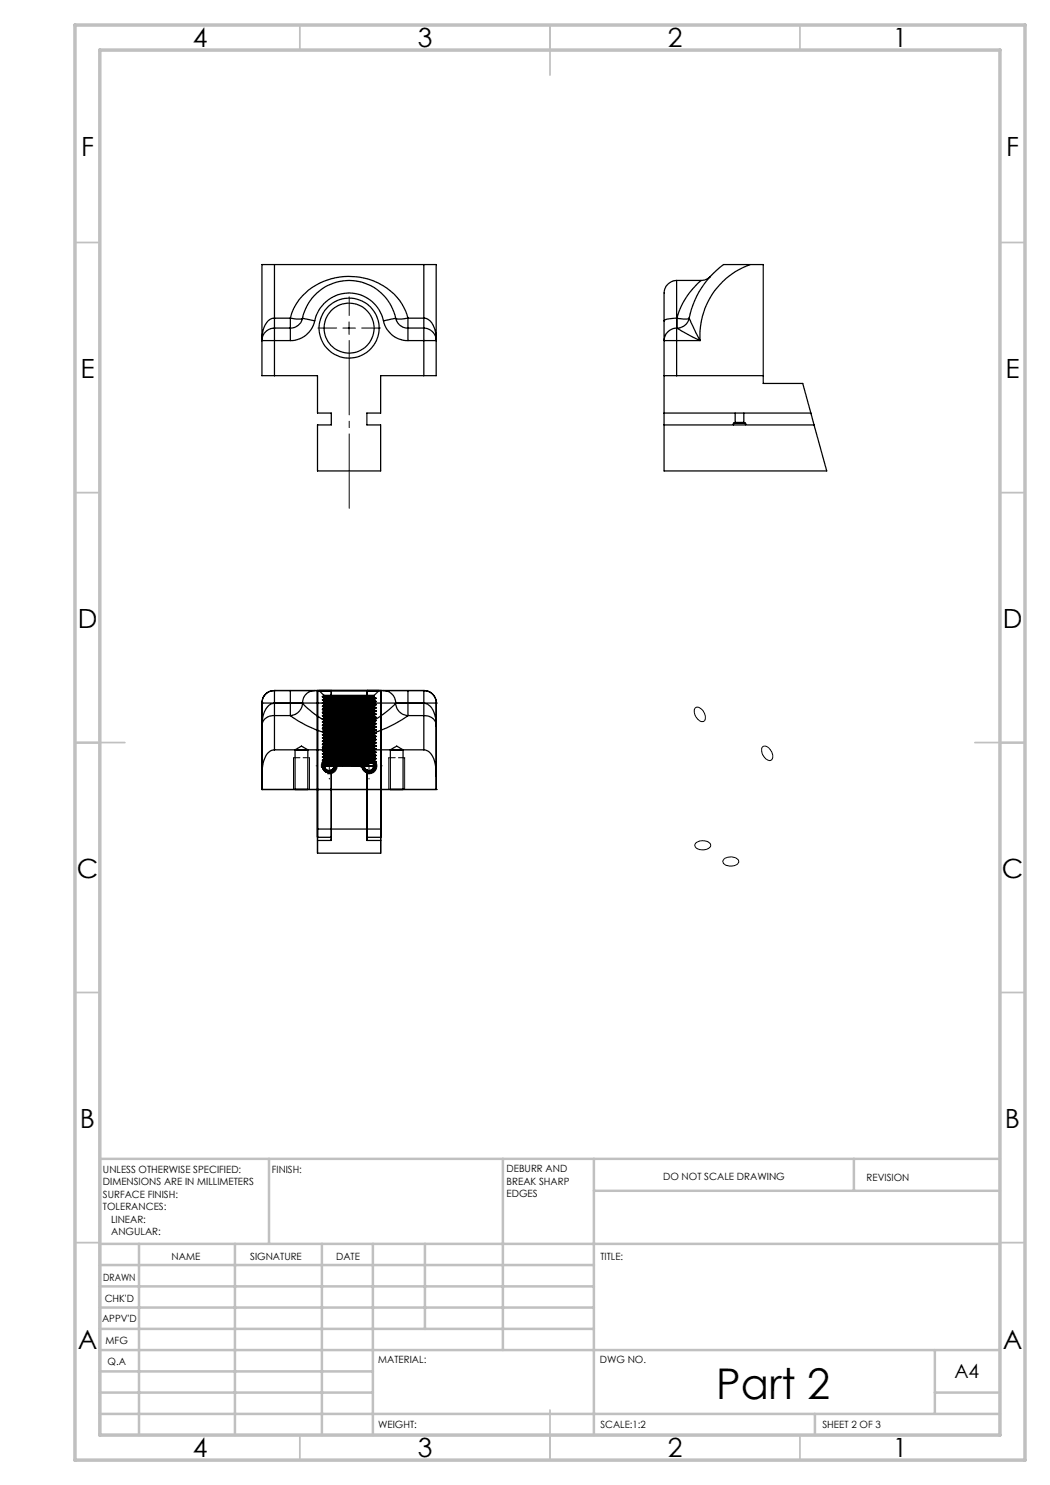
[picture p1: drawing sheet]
<svg xmlns="http://www.w3.org/2000/svg" width="210mm" height="297mm" viewBox="0 0 210 297" stroke-linecap="round" stroke-linejoin="round" font-family="sans-serif">
<g fill="none" stroke="#000" stroke-width=".2">
<path d="M68.6 65.6h2.5M69.8 64.4v2.5M58.7 151.5v6.4M61.9 151.5v6.4M64.3 153.6a1.59 1.59 0 0 1 1.4-2 1.59 1.59 0 0 1 1.7 1.7 1.59 1.59 0 0 1-2 1.4M64.6 153.2h2.5M65.9 151.9v2.5M72.2 153.6a1.59 1.59 0 0 1 1.4-2 1.59 1.59 0 0 1 1.8 1.7 1.59 1.59 0 0 1-2 1.4M72.5 153.2h2.5M73.8 151.9v2.5M77.8 151.5v6.4M80.9 151.5v6.4"/>
<path d="M139.1 141.6a1.48 1.48 0 0 1 1.8 1.2l.2 .5a.78 .78 0 0 1-.4 1 .78 .78 0 0 1-1-.4 1.95 1.95 0 0 1-.6-2.3zM152.5 149.4a1.39 1.39 0 0 1 1.8 1l.3 .6a.81 .81 0 0 1-.4 1.1 .81 .81 0 0 1-1.1-.4 2 2 0 0 1-.6-2.3zM139.2 168.6a2.04 2.04 0 0 1 2.9 .4 1.49 1.49 0 0 1-2 .9l-1-.4a.64 .64 0 0 1 .1-.9zM144.8 171.8a2.04 2.04 0 0 1 2.9 .4 1.59 1.59 0 0 1-2.1 .9l-.5-.1a.71 .71 0 0 1-.3-1.2z"/>
</g>
<path d="M67.3 65.6h-3.7M69.8 63.1v-3.7M72.3 65.6h3.8M63.4 153.2h-.2M65.9 150.7v-.2M65.9 155.7v.1M68.4 153.2h.1M71.3 153.2h-.1M73.8 150.7v-.2M73.8 155.7v.1M76.3 153.2h.1" fill="none" stroke="#000" stroke-width=".2" stroke-dasharray="15.2 1.3 1.3 1.3"/>
<path d="M69.8 68.1v33.6" fill="none" stroke="#000" stroke-width=".2" stroke-dasharray="15.2 1.3 1.3 1.3" stroke-dashoffset=".4"/>
<g fill="none" stroke="#c0c0c0" stroke-width=".35">
<path d="M60 5v5M110 5v10M160 5v5M15 48.5h5M200 48.5h5M15 98.5h5M200 98.5h5M15 148.5h10M195 148.5h10M15 198.5h5M200 198.5h5M15 248.5h5"/>
<path d="M200 248.5h5M60 287v5M110 282v10M160 287v5"/>
</g>
<g fill="none" stroke="#c0c0c0" stroke-width=".5">
<path d="M53.8 231.8v17M100.6 231.8v38.2M118.8 231.8v55.2M118.8 238.2h81.2M170.8 231.8v6.4M200 231.8h-180v55.2M20 248.8h180M20 257.3h98.8M20 253h98.8M27.8 248.8v38.2M47 248.8v38.2M64.4 248.8v38.2"/>
<path d="M74.6 248.8v38.2M85 248.8v17M20 265.8h98.8M20 261.5h98.8M20 278.5h54.6M20 274.3h54.6M20 270h180M187 278.5h13M187 270v12.8M20 282.8h180M163 282.8v4.2"/>
</g>
<path d="M15 5h190v287h-190zM20 10h180v277h-180z" fill="none" stroke="#c0c0c0" stroke-width=".7"/>
<path d="M61.9 151.5h-3.2M80.9 151.5h-3.1" fill="none" stroke="#000" stroke-width=".2" stroke-dasharray="1.3 .6"/>
<g fill="none" stroke="#000" stroke-width=".25">
<path d="M54.9 52.9v10.7M54.9 52.9h-2.5v15.2M54.9 52.9h29.9M84.8 52.9v10.7M84.8 52.9h2.4v15.2M135.3 56.1a2.87 2.87 0 0 0-2.5 3.6v4.5M135.3 56.1v7.5M135.3 56.1h4.9M140.2 56.1l-.3 .2a15.2 15.2 0 0 0-4.5 7.3M140.2 56.1h.1M142 55.3l-1.1 .7-.7 .1M142 55.3h.1"/>
<path d="M150 52.9a15.1 15.1 0 0 0-10 15.2M150 52.9h-5.2a17.2 17.2 0 0 0-7 10.7M150 52.9h2.6v23.8h7.9l1.7 5.9M52.4 68.1h2.5M52.4 68.1v7h2.5M54.9 65.6a2.52 2.52 0 0 0-2.5 2.5M54.9 65.6v2.5M54.9 63.6v2M54.9 63.6a2.32 2.32 0 0 0-2.1 1.9l-.3 1.2-.1 1.4M54.9 75.1h8.6v7.5h2.8v2.4h-2.8v9.2h12.6v-9.2h-2.7v-2.4h2.7v-7.5h8.7M54.9 68.1v7M54.9 68.1h3.2"/>
<path d="M54.9 65.6h3.2M54.9 63.6h3.2M58.1 65.6v2.5M58.1 63.6l1 .2a1.75 1.75 0 0 0 1.4-.2M58.1 63.6a11.7 11.7 0 0 1 11.6-8.3 11.8 11.8 0 0 1 11.9 8.3M58.1 63.6v2M60.5 63.6l2.4 .6M60.5 63.6a9.5 9.5 0 0 1 9.3-7.5 9.5 9.5 0 0 1 9.3 7.5M60.5 63.6a2.45 2.45 0 0 1-2.4 2M62.9 64.2a4.9 4.9 0 0 1-4.8 3.9M62.9 64.2a7 7 0 0 1 6.9-5.6 7 7 0 0 1 6.9 5.6M76.7 64.2a4.9 4.9 0 0 0 4.9 3.9"/>
<path d="M79.1 63.6l-2.4 .6M79.1 63.6a2.45 2.45 0 0 0 2.5 2M79.1 63.6a3.4 3.4 0 0 0 2.5 0M81.6 65.6v2.5M81.6 63.6v2M81.6 68.1h3.2M81.6 65.6h3.2M81.6 63.6h3.2M84.8 65.6v2.5M84.8 68.1h2.4M84.8 65.6a2.52 2.52 0 0 1 2.4 2.5M84.8 63.6v2"/>
<path d="M84.8 63.6a2.33 2.33 0 0 1 2.1 1.9l.2 1 .1 1.6M84.8 68.1v7M87.2 68.1v7h-2.4M132.8 68.1h2.5M132.8 75.1h2.5M132.8 64.2v3.9M132.8 68.1v26.1h32.5l-2.5-9.2M135.3 65.6v2.5M135.3 65.6a2.58 2.58 0 0 0-2.5 2.5M135.3 63.6l-1 .1a1.72 1.72 0 0 0-1.5 .5M135.3 63.6v2M135.3 75.1h17.3"/>
<path d="M135.3 68.1h4.7M135.3 65.6h.1M135.3 63.6h.1M135.3 68.1v7M135.4 65.6l4.6 2.5M135.4 63.6l1 .2a1.75 1.75 0 0 0 1.4-.2M135.4 63.6v2M137.8 63.6l2.2 4.5M137.8 63.6a2.47 2.47 0 0 1-2.4 2M132.8 82.6h29.4M132.8 85h30M146.7 84.7h2.4"/>
<path d="M146.7 84.7v.3M147 84.5h1.8M147 84.5l-.3 .2M147 82.6v1.9M148.8 84.5l.3 .2M148.8 82.6v1.9M149.1 84.7v.3M162.2 82.6l.6 2.4M54.9 138.1a2.46 2.46 0 0 0-2.5 2.5M54.9 138.1v2.5M54.9 138.1h29.9M54.9 138.1h.1"/>
<path d="M62.9 138.1h13.8M62.9 138.1h-4.8v2.5M62.9 138.1a2.46 2.46 0 0 0-2.4 2.5M63.5 138.1v32.5h12.6v-32.5M63.5 138.1h.1M63.8 138.1h12zM63.8 138.1l1 1M64.5 139.9v.1M64.5 139.4l.6 .2 9.7 .3-10 .3 10 .3-10 .4 10 .3-10 .3 10 .3-10 .3 10 .3-10 .4 10 .3-10 .3 10 .3-10 .3 10 .4-10 .3 10 .3-10 .3 10 .3-10 .3 10 .3-10 .4 10 .3-10 .3 10 .3-10 .3 10 .3-10 .4 10 .3-10 .3 10 .3-10 .4 10 .2-10 .4 10 .3-10 .3 10 .3-10 .4 10 .3-10 .3 10 .3-10 .3 8.6 .3M64.5 139.4l10.7 .3-10.7 .3 10.7 .3-10.7 .3 10.7 .4-10.7 .3 10.7 .3-10.7 .3 10.7 .3-10.7 .4 10.7 .3-10.7 .3 10.7 .3-10.7 .3 10.7 .3-10.7 .4 10.7 .3-10.7 .3 10.7 .3-10.7 .3 10.7 .3-10.7 .4 10.7 .3-10.7 .3 10.7 .3-10.7 .3 10.7 .4-10.7 .3 10.7 .3-10.7 .3 10.7 .3-10.7 .3 10.7 .4-10.7 .3 10.7 .3-10.7 .3 10.7 .3-10.7 .3 10.7 .4-10.7 .3 10.7 .3-10.7 .3 9.2 .3M64.5 139.3l10.7 .3-10.7 .3 10.7 .4-10.7 .3 10.7 .3-10.7 .3 10.7 .3-10.7 .3 10.7 .4-10.7 .3 10.7 .3-10.7 .3 10.7 .3-10.7 .4 10.7 .3-10.7 .3 10.7 .3-10.7 .3 10.7 .3-10.7 .4 10.7 .3-10.7 .3 10.7 .3-10.7 .3 10.7 .3-10.7 .4 10.7 .3-10.7 .3 10.7 .3-10.7 .3 10.7 .4-10.7 .3 10.7 .3-10.7 .3 10.7 .3-10.7 .3 10.7 .4-10.7 .3 10.7 .3-10.7 .3 10.7 .3-10.7 .3 9.2 .3M64.5 139.3v.1"/>
<path d="M64.6 139.4l.3 .2M64.8 139.1h10zM64.8 139.1l10 .3-10 .3 10 .3-10 .4 10 .3-10 .3 10 .3-10 .3 10 .4-10 .3 10 .3-10 .3 10 .3-10 .3 10 .4-10 .3 10 .3-10 .3 10 .3-10 .3 10 .4-10 .3 10 .3-10 .3 10 .3-10 .4 10 .3-10 .3 10 .3-10 .3 10 .3-10 .4 10 .3-10 .3 10 .3-10 .3 10 .3-10 .4 10 .3-10 .3 10 .3-10 .3 8.6 .3M64.8 139.1v.6M64.8 139.1l-.3 .2M64.9 139.7l-.3 .3M66.3 138.1v14.2M66.3 138.1h.1M73.4 138.1v14.2M73.4 138.1h.1M75.8 138.1l-1 1v.3l.4 .2-.4 .3 .4 .4-.4 .2 .4 .4-.4 .3 .4 .3-.4 .3 .4 .4-.4 .2 .4 .4-.4 .3 .4 .3-.4 .3 .4 .4-.4 .3 .4 .3-.4 .3 .4 .3-.4 .3 .4 .4-.4 .3 .4 .3-.4 .3 .4 .3-.4 .3 .4 .4-.4 .3 .4 .3-.4 .3 .4 .4-.4 .2 .4 .4-.4 .3 .4 .3-.4 .3 .4 .4-.4 .2 .4 .4-.4 .3 .4 .3-.4 .3v.6M76.1 138.1h.1"/>
<path d="M76.7 138.1h4.9v2.5M76.7 138.1a2.46 2.46 0 0 1 2.4 2.5M84.8 138.1a2.46 2.46 0 0 1 2.4 2.5M84.8 138.1v2.5M84.8 138.1h.1M52.4 145.3v10v-.4a5.6 5.6 0 0 1 1.6-4.7l.9-.2M52.4 140.6h2.5M52.4 140.6v17.3M52.4 157.9h34.8M52.4 140.6h.1M52.4 157.9h.1M52.4 144.7v.6"/>
<path d="M54.9 143.1v6.9M54.9 140.6a3.2 3.2 0 0 0-2.4 3.3l-.1 1.4M54.9 143.1a2.2 2.2 0 0 0-2.5 2.2M54.9 140.6v2.5M54.9 140.6h.1M54.9 140.6h3.2M54.9 143.1h3.2M54.9 150h29.9M58.1 143.1a21.9 21.9 0 0 0 11.6 4.3 21.6 21.6 0 0 0 11.9-4.3M58.1 140.6h2.4M58.1 140.6v2.5M58.1 140.6h.1"/>
<path d="M59 157.9h2.6zM59 150h2.6zM59 150v7.9M59 150l1.3-.8 1.3 .8v7.9M60.5 140.6a15.2 15.2 0 0 0 8.6 4.9 12.6 12.6 0 0 0 9.1-3.9l.9-1M60.5 140.6h18.6M60.5 140.6a2.59 2.59 0 0 1-2.4 2.5M60.5 140.6h.1M63.5 157.9h.1M64.5 152.6v.1M64.5 152v.1M64.5 151.4h.1"/>
<path d="M64.5 150.7v.1M64.5 150.1v.1M64.5 149.5h.1M64.5 148.8v.1M64.5 148.2v.1M64.5 147.6h.1M64.5 146.9v.1M64.5 146.3v.1M64.5 145.7h.1M64.5 145v.1M64.5 144.4v.1M64.5 143.8h.1"/>
<path d="M64.5 143.1v.1M64.5 142.5v.1M64.5 141.8v.1M64.5 141.2v.1M64.5 140.6h.1M64.6 152.7l.3 .2M64.6 151.5l.3 .2M64.6 150.8l.3 .2M64.6 150.2l.3 .2M64.6 148.9l.3 .2M64.6 148.3l.3 .2M64.6 147l.3 .2"/>
<path d="M64.6 146.4l.3 .2M64.6 145.1l.3 .2M64.6 144.5l.3 .2M64.6 143.9l.3 .1M64.6 142.6l.3 .2M64.6 142l.3 .1M64.6 140.7l.3 .2M64.6 140l.3 .2M64.8 140.2v.2M64.8 140.9v.1M64.8 141.5v.1M64.8 142.1v.2"/>
<path d="M64.8 142.8v.1M64.8 143.4v.1M64.8 144v.2M64.8 144.7v.1M64.8 145.3v.1M64.8 145.9v.2M64.8 146.6v.1M64.8 147.2v.2M64.8 147.8v.2M64.8 148.5v.1M64.8 149.1v.2M64.8 149.8v.1"/>
<path d="M64.8 150.4v.1M64.8 151v.2M64.8 151.7v.1M64.8 152.3v.1M64.8 152.9v.3M64.8 153.2h10zM64.9 151.8l-.3 .2 .3 .3M64.9 149.3l-.3 .1 .3 .4M64.9 147.4l-.3 .1 .3 .3M64.9 145.4l-.3 .2 .3 .3M64.9 142.9l-.3 .2 .3 .3M64.9 141l-.3 .2 .3 .3"/>
<path d="M64.9 152.4l-.3 .3M64.9 151.2l-.3 .2M64.9 150.5l-.3 .3M64.9 149.9l-.3 .3M64.9 148.6l-.3 .3M64.9 148l-.3 .3M64.9 146.7l-.3 .3M64.9 146.1l-.3 .3M64.9 144.8l-.3 .3M64.9 144.2l-.3 .3M64.9 143.5l-.3 .3M64.9 142.3l-.3 .3"/>
<path d="M64.9 141.6l-.3 .3M64.9 140.4l-.3 .2M66.3 152v.3M66.3 152.3a.94 .94 0 0 0-1.4 .9 .94 .94 0 0 0 1.4 .8M66.3 152a1.27 1.27 0 0 0-1.7 1.2 1.27 1.27 0 0 0 1.7 1.2M66.3 154v.4M66.3 152a1.25 1.25 0 0 1 .8 1.2 1.25 1.25 0 0 1-.8 1.2M66.3 152.3a.94 .94 0 0 1 .5 .9 .94 .94 0 0 1-.5 .8M66.3 154v14.1h-2.8M66.3 152h.1M66.3 152.3h.1M66.3 154.4h.1"/>
<path d="M66.3 154h.1M73.4 152v.3M73.4 152.3a.95 .95 0 0 1 1.4 .9 .95 .95 0 0 1-1.4 .8M73.4 154v.4M73.4 152a1.27 1.27 0 0 1 1.7 1.2 1.27 1.27 0 0 1-1.7 1.2M73.4 152.3a.94 .94 0 0 0-.6 .9 .94 .94 0 0 0 .6 .8M73.4 152a1.27 1.27 0 0 0-.9 1.2 1.27 1.27 0 0 0 .9 1.2M73.4 154v14.1h2.7M73.4 152h.1M73.4 152.3h.1M73.4 154h.1M73.4 154.4h.1"/>
<path d="M73.4 152.7v.5M73.4 152.7l.3 .2M73.7 152.9v.1M73.7 153l-.3 .2M76.1 157.9h.1M78.1 157.9h2.5zM78.1 150h2.5zM78.1 150l1.2-.8 1.3 .8v7.9M78.1 150v7.9M79.1 140.6h2.5M79.1 140.6a2.58 2.58 0 0 0 2.5 2.5M79.1 140.6h.1"/>
<path d="M81.6 140.6v2.5M81.6 140.6h3.2M81.6 140.6h.1M81.6 143.1h3.2M84.8 143.1v6.9M84.8 140.6a2.7 2.7 0 0 1 2.2 2.5l.2 2.2M84.8 140.6h2.4M84.8 143.1a2.18 2.18 0 0 1 2.4 2.2M84.8 140.6v2.5M84.8 140.6h.1M87.2 144.7v.6M87.2 145.3v10a6.2 6.2 0 0 0-1.4-4.9l-1-.4"/>
<path d="M87.2 140.6v17.3M87.2 140.6h.1M87.2 157.9h.1M63.5 167.5h2.8M63.5 165.8h12.6M73.4 167.5h2.7"/>
<circle cx="69.8" cy="65.6" r="6"/>
<circle cx="69.8" cy="65.6" r="5"/>
<circle cx="65.9" cy="153.2" r="1.27"/>
<circle cx="65.9" cy="153.2" r=".96"/>
<circle cx="65.9" cy="153.2" r="1.39"/>
<circle cx="73.8" cy="153.2" r="1.27"/>
<circle cx="73.8" cy="153.2" r=".96"/>
<circle cx="73.8" cy="153.2" r="1.39"/>
</g>
<text font-size="8.5" x="143.2" y="279.7">Part 2</text>
<g font-size="5.3">
<text x="38.5" y="9.5">4</text>
<text x="83.5" y="9.5">3</text>
<text x="133.6" y="9.5">2</text>
<text x="178.6" y="9.5">1</text>
<text x="16.2" y="31.3">F</text>
<text x="201.2" y="31.3">F</text>
<text x="16.1" y="75.5">E</text>
<text x="201.1" y="75.5">E</text>
<text x="15.5" y="125.5">D</text>
<text x="200.5" y="125.5">D</text>
<text x="15.4" y="175.5">C</text>
<text x="200.4" y="175.5">C</text>
<text x="16" y="225.5">B</text>
<text x="201" y="225.5">B</text>
<text x="15.5" y="269.8">A</text>
<text x="200.5" y="269.8">A</text>
<text x="38.5" y="291.5">4</text>
<text x="83.5" y="291.5">3</text>
<text x="133.6" y="291.5">2</text>
<text x="178.6" y="291.5">1</text>
</g>
<text font-size="3.9" x="190.9" y="275.5">A4</text>
<g font-size="2">
<text x="20.6" y="234.6">UNLESS OTHERWISE SPECIFIED:</text>
<text x="20.6" y="237.1">DIMENSIONS ARE IN MILLIMETERS</text>
<text x="20.6" y="239.6">SURFACE FINISH:</text>
<text x="54.4" y="234.6">FINISH:</text>
<text x="101.3" y="234.5">DEBURR AND</text>
<text x="101.3" y="237">BREAK SHARP</text>
<text x="101.3" y="239.5">EDGES</text>
<text x="132.6" y="236">DO NOT SCALE DRAWING</text>
<text x="173.3" y="236.2">REVISION</text>
<text x="20.6" y="242.1">TOLERANCES:</text>
<text x="22.2" y="244.6">LINEAR:</text>
<text x="22.2" y="247.1">ANGULAR:</text>
<text x="34.3" y="252">NAME</text>
<text x="50" y="251.9">SIGNATURE</text>
<text x="67.2" y="251.9">DATE</text>
<text x="120.1" y="251.9">TITLE:</text>
<text x="20.6" y="256.1">DRAWN</text>
<text x="20.9" y="260.3">CHK'D</text>
<text x="20.4" y="264.4">APPV'D</text>
<text x="21.1" y="268.8">MFG</text>
<text x="21.5" y="273">Q.A</text>
<text x="75.6" y="272.5">MATERIAL:</text>
<text x="120" y="272.5">DWG NO.</text>
<text x="75.6" y="285.5">WEIGHT:</text>
<text x="120.1" y="285.6">SCALE:1:2</text>
<text x="164.5" y="285.6">SHEET 2 OF 3</text>
</g>
</svg>
